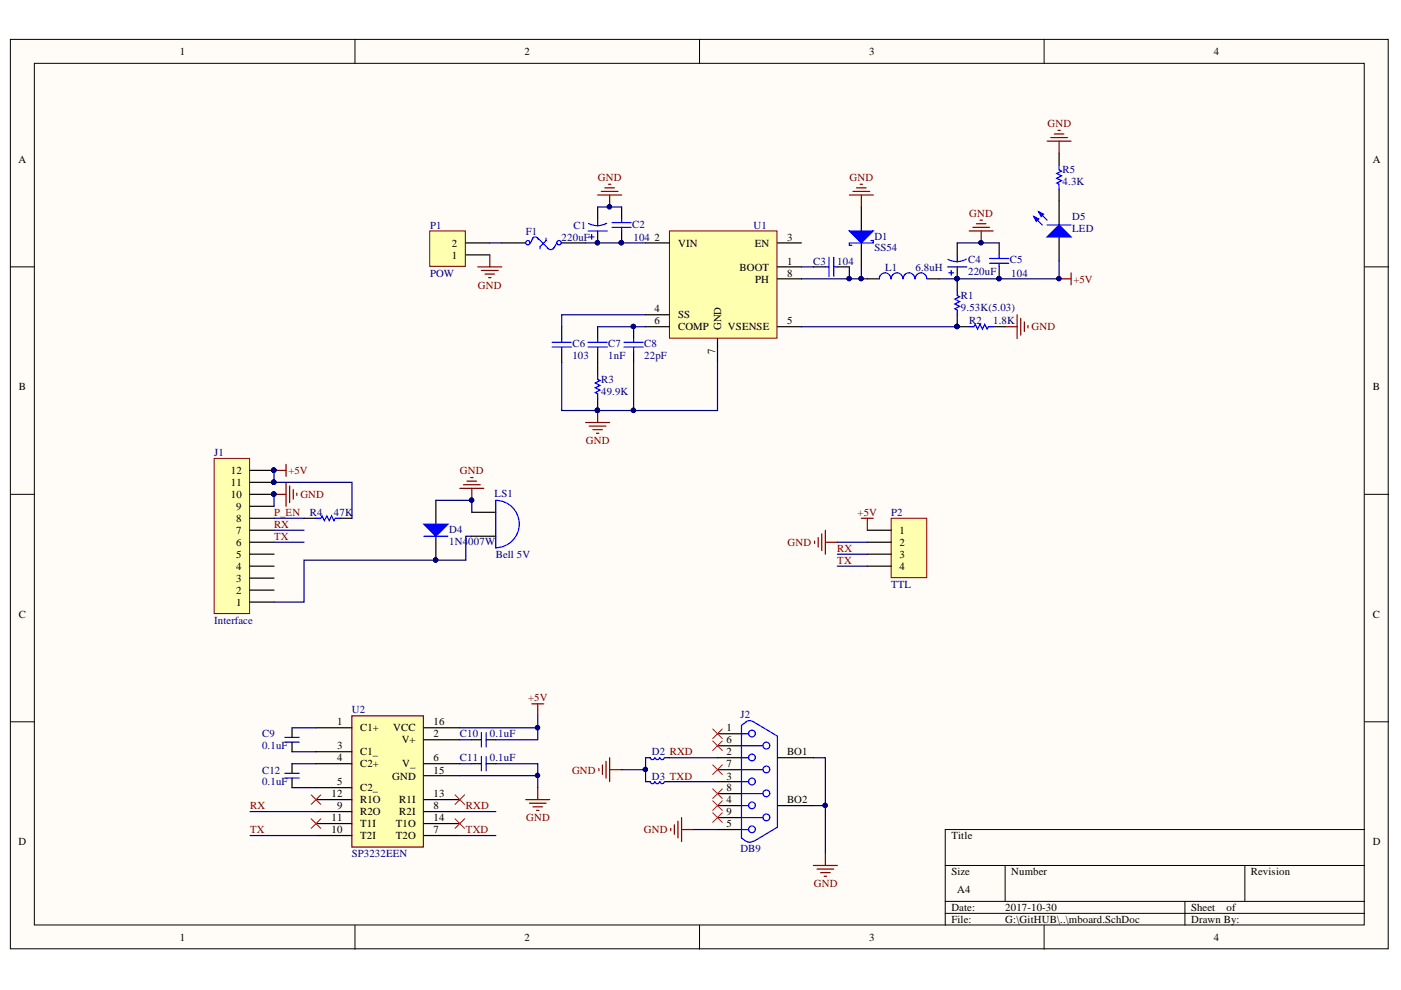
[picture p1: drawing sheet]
<svg xmlns="http://www.w3.org/2000/svg" width="297mm" height="210mm" viewBox="0 0 297 210" stroke-linecap="round" stroke-linejoin="round" font-family="sans-serif">
<g fill="#fffcf8" stroke="#000" stroke-width=".21">
<path d="M2.2 8.4h292.1v192.8h-292.1z"/>
<path d="M7.3 13.4h281.9v182.7h-281.9z"/>
</g>
<g fill="none" stroke="#000" stroke-width=".21">
<path d="M75.3 8.4v5M148.3 8.4v5M221.4 8.4v5M2.2 56.6h5.1M289.3 56.6h5.1M2.2 104.8h5.1M289.3 104.8h5.1M2.2 153h5.1M289.3 153h5.1M289.3 175.9h-88.9v20.3M75.3 196.2v5.1M148.3 196.2v5.1"/>
<path d="M200.4 183.5h88.9M200.4 191.1h88.9M200.4 193.7h88.9M213.1 183.5v7.6M221.4 196.2v5.1M251.2 191.1v5.1M263.9 183.5v7.6"/>
</g>
<path d="M45.4 97.2h7.5v32.9h-7.5z" fill="#ffffb0" stroke="#800000" stroke-width=".21"/>
<path d="M53 99.7h5.1M53 117.5h5.1M53 115h5.1M53 112.4h5.1M53 109.9h5.1M53 107.3h5.1M53 104.8h5.1M53 102.3h5.1M53 127.7h5.1M53 125.1h5.1M53 122.6h5.1M53 120h5.1" fill="none" stroke="#000" stroke-width=".25"/>
<g fill="#000080" stroke="#000080" stroke-width=".21">
<circle cx="58" cy="104.8" r=".46"/>
<circle cx="58" cy="102.2" r=".47"/>
<circle cx="58" cy="99.7" r=".46"/>
</g>
<path d="M141.9 49h22.8v22.7h-22.8z" fill="#ffffb0" stroke="#800000" stroke-width=".21"/>
<path d="M136.9 51.5h5.1M164.8 56.6h5.1M164.8 51.5h5.1M164.8 59.1h5.1M136.9 66.7h5.1M136.9 69.3h5.1M152.1 71.8v5.1M164.8 69.3h5.1" fill="none" stroke="#000" stroke-width=".25"/>
<path d="M91.1 49h7.6v7.5h-7.6z" fill="#ffffb0" stroke="#800000" stroke-width=".21"/>
<g fill="none" stroke="#000" stroke-width=".25">
<path d="M98.8 54h5M98.8 51.5h5M106.4 51.5h5.1M119.1 51.5h5.1M126.7 43.9v2.5M126.7 49v2.5M131.8 43.9v2.5M131.8 49v2.5M172.5 56.6h2.5M177.5 56.6h2.6M183.9 59.1h2.5M196.6 59.1h2.5"/>
<path d="M202.9 51.5v2.5M202.9 56.6v5.1M211.8 51.5v2.5M211.8 56.6v2.5M119.1 69.3v2.5M119.1 74.3v2.6M126.7 69.3v2.5M126.7 74.3v5.1M134.3 69.3v2.5M134.3 74.3v2.6M202.9 66.7v2.6h2.6M210.6 69.3h2.5"/>
<path d="M126.7 84.5v2.5M152.1 155.6h5.1M152.1 158.1h5.1M152.1 160.7h5.1M152.1 163.2h5.1M152.1 165.7h5.1M152.1 168.3h5.1M152.1 170.8h5.1M152.1 173.3h5.1M152.1 175.9h5.1M164.8 160.7h7.7M164.8 170.8h7.7"/>
</g>
<g fill="none" stroke="#800000" stroke-width=".25">
<path d="M128.2 39.8h2.1M129 39.1h.5M181.6 39.8h2M182.4 39.1h.5M101.3 56.6h5.1M102.1 57.3h3.5M102.8 58.1h2.1M103.6 58.9h.5M103.8 54v2.6M126.7 41.4h5.1M127.5 40.6h3.5M129.3 41.4v2.5"/>
<path d="M180.1 41.4h5.1M180.8 40.6h3.6M182.6 41.4v2.5M205.5 49h5.1M206.3 48.2h3.5M207 47.4h2M207.8 46.7h.5M208 49v2.5M224.5 59.1h2.6M227.1 57.8v2.6M213.1 69.3h2.6M215.7 66.7v5.1"/>
<path d="M216.4 67.5v3.5M217.2 68.3v2M217.9 69v.5M124.2 89.6h5.1M124.9 90.3h3.6M125.7 91.1h2M126.5 91.9h.5M126.7 87v2.6M142.2 175.6v.5M143 174.9v2M143.7 174.1v3.6M144.5 173.3v5.1"/>
<path d="M144.5 175.9h2.5"/>
</g>
<g fill="#000080" stroke="#000080" stroke-width=".21">
<circle cx="126.7" cy="51.5" r=".46"/>
<circle cx="129.2" cy="43.8" r=".46"/>
<circle cx="131.7" cy="51.5" r=".46"/>
<circle cx="126.7" cy="87" r=".46"/>
<circle cx="134.3" cy="69.2" r=".46"/>
<circle cx="134.3" cy="87" r=".46"/>
<circle cx="180" cy="59.1" r=".46"/>
<circle cx="182.6" cy="59.1" r=".46"/>
<circle cx="202.9" cy="59.1" r=".46"/>
<circle cx="211.8" cy="59.1" r=".46"/>
<circle cx="224.5" cy="59.1" r=".46"/>
<circle cx="208" cy="51.5" r=".46"/>
<circle cx="202.9" cy="69.2" r=".46"/>
<circle cx="174.9" cy="170.8" r=".46"/>
</g>
<g fill="none" stroke="#00f" stroke-width=".25">
<path d="M112.9 50.6l.2-.3a.71 .71 0 0 1 1 .5M113 50.5l-.5 1M114 50.5l2.3 2.3M115.8 50.5v.5l-1.3 1.3v.5M117.4 52.5l-.1 .2a.71 .71 0 0 1-1.1 0M118.1 51.5l-.8 1.3M124.7 49h4M124.9 50.2h1.1M125.4 49.7v1M126.7 46.4v1.6M128.6 47.3a4 4 0 0 1-3.8 .1M129.8 47.2h4"/>
<path d="M129.8 48.2h4M131.8 46.4v.8M131.8 48.2v.8M175 56.6h.8M175.8 54.5v4.1M176.8 54.5v4.1M176.8 56.6h.7M188.9 59.1a1.22 1.22 0 0 0-1.3-1.3 1.22 1.22 0 0 0-1.2 1.3M191.4 59.1a1.23 1.23 0 0 0-1.2-1.3 1.23 1.23 0 0 0-1.3 1.3M194 59.1a1.23 1.23 0 0 0-1.3-1.3 1.23 1.23 0 0 0-1.2 1.3M196.5 59.1a1.22 1.22 0 0 0-1.2-1.3 1.22 1.22 0 0 0-1.2 1.3M200.9 56.6h4.1"/>
<path d="M201.2 57.8h1M201.7 57.3v1.1M202.9 54v1.6M204.9 54.9a4 4 0 0 1-3.9 .1M209.8 54.8h4.1M209.8 55.8h4.1M211.8 54v.8M211.8 55.8v.8M117.1 73.6h4M117.1 72.6h4M119.1 71.8v.8M119.1 73.6v.7"/>
<path d="M124.7 73.6h4M124.7 72.6h4M126.7 79.4v1l.5 .3-1 .5 1 .5-1 .5 1 .5-1 .5 .5 .3v1M126.7 71.8v.8M126.7 73.6v.7M132.3 73.6h4.1M132.3 72.6h4.1M134.3 71.8v.8M134.3 73.6v.7M202.9 61.7v1l.6 .2-1.1 .5 1.1 .5-1.1 .5 1.1 .6-1.1 .5 .5 .2v1M205.5 69.3h1l.3-.5 .5 1 .5-1 .5 1 .5-1 .5 1 .3-.5h1M157.2 158.1h4.6"/>
<path d="M157.2 155.6h1.5M159.7 153.1a1.21 1.21 0 0 0-1.5-.1l-1 .8v23.9l1 .7M159.7 153l5.1 3.1v19.3l-5.1 3M157.2 175.9h1.5M157.2 173.3h4.6M157.2 170.8h1.5M157.2 168.3h4.6M157.2 165.7h1.5M157.2 163.2h4.6M157.2 160.7h1.5M159.7 178.3a1.22 1.22 0 0 1-1.4 .1"/>
<circle cx="111.9" cy="51.5" r=".46"/>
<circle cx="118.5" cy="51.5" r=".46"/>
<circle cx="159.4" cy="155.5" r=".72"/>
<circle cx="162.5" cy="158.1" r=".72"/>
<circle cx="159.4" cy="165.7" r=".72"/>
<circle cx="159.4" cy="160.6" r=".72"/>
<circle cx="159.4" cy="170.8" r=".72"/>
<circle cx="159.4" cy="175.8" r=".72"/>
<circle cx="162.5" cy="173.3" r=".72"/>
<circle cx="162.5" cy="168.2" r=".72"/>
<circle cx="162.5" cy="163.1" r=".72"/>
</g>
<g fill="none" stroke="#000080" stroke-width=".25">
<path d="M103.8 51.5h2.6M124.2 51.5h12.7M126.7 43.9h5.1M169.9 56.6h2.6M180.1 56.6v2.5h-10.2M180.1 59.1h3.8M182.6 56.6v2.5M202.9 51.5h8.9M119.1 76.9v10.1h15.2v-10.1M126.7 69.3h10.2M136.9 66.7h-17.8v2.6M152.1 76.9v10.1h-17.8"/>
<path d="M169.9 69.3h33M142 160.7h10.1M142 165.7h10.1M147 175.9h5.1M172.5 160.7h2.5v10.1h-2.5M175 170.8v10.2"/>
</g>
<path d="M74.6 151.8h15.2v27.8h-15.2z" fill="#ffffb0" stroke="#800000" stroke-width=".25"/>
<g fill="none" stroke="#000" stroke-width=".25">
<path d="M64.5 109.9h2.5M72.1 109.9h2.5M61.9 154.3v2M61.9 157.4v2M67 154.3h7.6M67 159.4h7.6M89.9 154.3h7.6M89.9 156.8h7.6M100 156.8h2.1M103.1 156.8h2M61.9 161.9v2.1M61.9 165v2"/>
<path d="M67 161.9h7.6M67 167h7.6M67 169.5h7.6M67 172.1h7.6M67 174.6h7.6M67 177.2h7.6M89.9 161.9h7.6M89.9 169.5h7.6M89.9 172.1h7.6M89.9 174.6h7.6M89.9 177.2h7.6M89.9 164.5h7.6"/>
<path d="M100 161.9h2.1M103.1 161.9h2M136.9 160.7h1M136.9 165.7h1M140.9 160.7h1.1M140.9 165.7h1.1"/>
</g>
<g fill="none" stroke="#00f" stroke-width=".25">
<path d="M67 109.9h1l.3-.5 .5 1 .5-1 .5 1 .5-1 .5 1 .3-.5h1M60.4 156.3h3M60.4 157.4h3M102.1 155.3v3.1M103.1 155.3v3.1M60.4 164h3M60.4 165h3M102.1 160.4v3M103.1 160.4v3M138.8 160.6a.47 .47 0 0 1-.5 .5 .47 .47 0 0 1-.4-.4M138.8 165.7a.47 .47 0 0 1-.5 .5 .47 .47 0 0 1-.4-.5M139.8 160.6a.46 .46 0 0 1-.4 .5 .46 .46 0 0 1-.5-.4"/>
<path d="M139.8 165.7a.46 .46 0 0 1-.4 .5 .46 .46 0 0 1-.5-.5M140.8 160.6a.46 .46 0 0 1-.4 .5 .46 .46 0 0 1-.5-.4M140.8 165.7a.46 .46 0 0 1-.4 .5 .46 .46 0 0 1-.5-.5"/>
</g>
<g fill="none" stroke="#000080" stroke-width=".25">
<path d="M58.1 99.7v2.6h16.5v7.6M58.1 104.8v2.5M58.1 112.4h6.4M58.1 115h6.4M58.1 109.9h6.4M61.9 154.3h5.1M61.9 159.4h5.1M97.5 156.8h2.5M114 151.8v2.5h-16.5M114 154.3v2.5h-8.9M53 172.1h14M53 177.2h14"/>
<path d="M61.9 161.9h5.1M61.9 167h5.1M97.5 161.9h2.5M97.5 172.1h7.6M97.5 177.2h7.6M105.1 161.9h8.9v2.6h-16.5M114 164.5v2.5M131.8 163.2h5.1M136.9 160.7v5"/>
</g>
<g fill="#000080" stroke="#000080" stroke-width=".21">
<circle cx="114" cy="154.3" r=".46"/>
<circle cx="114" cy="164.4" r=".46"/>
<circle cx="136.8" cy="163.1" r=".46"/>
<circle cx="58" cy="104.8" r=".46"/>
<circle cx="58" cy="99.7" r=".46"/>
<circle cx="58" cy="102.2" r=".47"/>
</g>
<g fill="none" stroke="#800000" stroke-width=".25">
<path d="M58.1 99.7h2.5M60.6 98.5v2.5M58.1 104.8h2.5M60.6 102.3v5M61.4 103v3.6M62.2 103.8v2M62.9 104.6v.5M112.7 149.2h2.6M114 149.2v2.6M111.5 169.5h5M112.2 170.3h3.6M113 171.1h2"/>
<path d="M113.8 171.8h.5M114 167v2.5M127 162.9v.5M127.7 162.2v2M128.5 161.4v3.6M129.3 160.7v5M129.3 163.2h2.5M172.5 183.5h5M173.2 184.3h3.6M174 185h2M174.7 185.8h.6M175 181v2.5"/>
</g>
<g fill="none" stroke="#f00" stroke-width=".21">
<path d="M151.1 154.6l2 2M151.1 157.1l2 2M153.1 154.6l-2 2M153.1 157.1l-2 2M66 168.5l2 2.1M66 173.6l2 2M68 168.5l-2 2.1M68 173.6l-2 2M96.5 168.5l2 2.1M96.5 173.6l2 2M98.5 168.5l-2 2.1M98.5 173.6l-2 2"/>
<path d="M151.1 162.2l2 2M151.1 167.3l2 2M151.1 169.8l2 2M151.1 172.3l2 2.1M153.1 162.2l-2 2M153.1 167.3l-2 2M153.1 169.8l-2 2M153.1 172.3l-2 2.1"/>
</g>
<path d="M188.9 109.9h7.6v12.6h-7.6z" fill="#ffffb0" stroke="#800000" stroke-width=".21"/>
<path d="M182.6 43.9v5.1M182.6 51.5v5.1M183.9 112.4h5.1M183.9 115h5.1M183.9 117.5h5.1M183.9 120h5.1" fill="none" stroke="#000" stroke-width=".25"/>
<path d="M177.5 117.5h6.4M177.5 115h6.4M177.5 120h6.4" fill="none" stroke="#000080" stroke-width=".25"/>
<path d="M172.7 114.7v.5M173.5 113.9v2.1M174.2 113.2v3.5M175 112.4v5.1M175 115h2.5M182.6 109.9h2.6M183.9 109.9v2.5" fill="none" stroke="#800000" stroke-width=".25"/>
<path d="M180.1 49h5.1l-2.6 2.5z" fill="#00f"/>
<path d="M180.1 49h5.1l-2.6 2.5zM184.7 51h.5v.5h-5.1v.5h.5M105.1 116.1a5 5 0 0 0 5-5 5 5 0 0 0-5-5v10.1" fill="none" stroke="#00f" stroke-width=".25"/>
<path d="M92.4 106.1v5.1M92.4 113.7v5.1M100 108.6h5.1M100 113.7h5.1" fill="none" stroke="#000" stroke-width=".25"/>
<path d="M92.4 106.1h7.6v2.5" fill="none" stroke="#000080" stroke-width=".25"/>
<g fill="#000080" stroke="#000080" stroke-width=".21">
<circle cx="100" cy="106" r=".46"/>
<circle cx="92.4" cy="118.7" r=".46"/>
</g>
<path d="M89.9 111.2h5.1l-2.6 2.5z" fill="#00f"/>
<path d="M89.9 111.2h5.1l-2.6 2.5zM89.9 113.7h5.1" fill="none" stroke="#00f" stroke-width=".25"/>
<g fill="#000080" stroke="#000080" stroke-width=".21">
<circle cx="92.4" cy="118.7" r=".46"/>
<circle cx="100" cy="106" r=".46"/>
</g>
<path d="M97.5 103.5h5.1M98.3 102.8h3.5M99 102h2M99.8 101.3h.5M100 103.5v2.6" fill="none" stroke="#800000" stroke-width=".25"/>
<path d="M100 113.7h-1.2v5.1h-34.3v8.9h-6.4" fill="none" stroke="#000080" stroke-width=".25"/>
<path d="M224.5 42.6v5.1M224.5 50.2v5.1" fill="none" stroke="#000" stroke-width=".25"/>
<path d="M222 50.2l2.5-2.5 2.6 2.5z" fill="#00f"/>
<path d="M219.2 45.9l1.8 1.8M220.2 44.9l1.8 1.8M222 50.2l2.5-2.5 2.6 2.5z" fill="none" stroke="#00f" stroke-width=".25"/>
<path d="M220.2 44.9l1 .5-.5 .5z" fill="#00f"/>
<path d="M220.2 44.9l1 .5-.5 .5z" fill="none" stroke="#00f" stroke-width=".25"/>
<path d="M219.2 45.9l1 .5-.5 .5z" fill="#00f"/>
<path d="M224.5 35v1l.6 .3-1.1 .5 1.1 .5-1.1 .5 1.1 .5-1.1 .5 .5 .3v1M219.2 45.9l1 .5-.5 .5zM222 47.7h5.1" fill="none" stroke="#00f" stroke-width=".25"/>
<path d="M224.5 32.5v2.5M224.5 40.1v2.5" fill="none" stroke="#000" stroke-width=".25"/>
<path d="M224.5 55.3v3.8h-25.4" fill="none" stroke="#000080" stroke-width=".25"/>
<g fill="#000080" stroke="#000080" stroke-width=".21">
<circle cx="202.9" cy="59.1" r=".46"/>
<circle cx="211.8" cy="59.1" r=".46"/>
<circle cx="224.5" cy="59.1" r=".46"/>
</g>
<path d="M222 29.9h5.1M222.8 29.2h3.5M223.5 28.4h2.1M224.3 27.6h.5M224.5 29.9v2.6" fill="none" stroke="#800000" stroke-width=".25"/>
<g font-size="2.3">
<text x="38.1" y="11.7">1</text>
<text x="111.2" y="11.7">2</text>
<text x="184.3" y="11.7">3</text>
<text x="257.4" y="11.7">4</text>
<text x="3.9" y="34.5">A</text>
<text x="291.1" y="34.5">A</text>
<text x="95.8" y="52.3">2</text>
<text x="138.8" y="51">2</text>
<text x="143.8" y="52.3">VIN</text>
<text x="160" y="52.3">EN</text>
<text x="166.9" y="51">3</text>
<text x="95.8" y="54.8">1</text>
<text x="156.8" y="57.4">BOOT</text>
<text x="160.1" y="59.9">PH</text>
<text x="166.9" y="56.1">1</text>
<text x="166.9" y="58.6">8</text>
<text x="138.8" y="66.2">4</text>
<text x="138.8" y="68.8">6</text>
<text x="143.8" y="67.5">SS</text>
<text x="143.8" y="70.1">COMP</text>
<text x="152.9" y="70.1" transform="rotate(-90 152.9 70.1)">GND</text>
<text x="154.3" y="70.1">VSENSE</text>
<text x="166.9" y="68.8">5</text>
<text x="151.6" y="75" transform="rotate(-90 151.6 75)">7</text>
<text x="4" y="82.7">B</text>
<text x="291.1" y="82.7">B</text>
<text x="49" y="100.5">12</text>
<text x="49" y="105.6">10</text>
<text x="49" y="103">11</text>
<text x="50.1" y="113.2">7</text>
<text x="50.1" y="110.7">8</text>
<text x="50.1" y="108.2">9</text>
<text x="190.7" y="113.2">1</text>
<text x="50.1" y="118.3">5</text>
<text x="50.1" y="115.8">6</text>
<text x="190.7" y="115.8">2</text>
<text x="190.7" y="118.3">3</text>
<text x="50.1" y="125.9">2</text>
<text x="50.1" y="123.4">3</text>
<text x="50.1" y="120.8">4</text>
<text x="190.7" y="120.8">4</text>
<text x="4" y="131">C</text>
<text x="50.1" y="128.4">1</text>
<text x="291.1" y="131">C</text>
<text x="71.5" y="153.8">1</text>
<text x="76.4" y="155.1">C1+</text>
<text x="83.4" y="155.1">VCC</text>
<text x="91.9" y="153.8">16</text>
<text x="154" y="155.1">1</text>
<text x="71.5" y="158.9">3</text>
<text x="71.5" y="161.4">4</text>
<text x="76.4" y="160.1">C1_</text>
<text x="85.2" y="157.6">V+</text>
<text x="91.9" y="156.3">2</text>
<text x="91.9" y="161.4">6</text>
<text x="154" y="157.6">6</text>
<text x="154" y="160.1">2</text>
<text x="166.9" y="160.1">BO1</text>
<text x="71.5" y="166.5">5</text>
<text x="76.4" y="162.7">C2+</text>
<text x="76.4" y="167.8">C2_</text>
<text x="83.1" y="165.3">GND</text>
<text x="85.2" y="162.7">V_</text>
<text x="91.9" y="164">15</text>
<text x="154" y="162.7">7</text>
<text x="154" y="165.3">3</text>
<text x="154" y="167.8">8</text>
<text x="70.3" y="169.1">12</text>
<text x="71.5" y="171.6">9</text>
<text x="76.4" y="170.3">R1O</text>
<text x="76.4" y="172.9">R2O</text>
<text x="84.7" y="170.3">R1I</text>
<text x="84.7" y="172.9">R2I</text>
<text x="91.9" y="169.1">13</text>
<text x="91.9" y="171.6">8</text>
<text x="154" y="170.3">4</text>
<text x="154" y="172.9">9</text>
<text x="166.9" y="170.3">BO2</text>
<text x="3.9" y="179.2">D</text>
<text x="70.3" y="174.1">11</text>
<text x="70.3" y="176.7">10</text>
<text x="76.4" y="175.4">T1I</text>
<text x="76.4" y="177.9">T2I</text>
<text x="83.9" y="175.4">T1O</text>
<text x="83.9" y="177.9">T2O</text>
<text x="91.9" y="174.1">14</text>
<text x="91.9" y="176.7">7</text>
<text x="154" y="175.4">5</text>
<text x="201.7" y="177.9">Title</text>
<text x="291.1" y="179.2">D</text>
<text x="201.7" y="185.6">Size</text>
<text x="214.4" y="185.6">Number</text>
<text x="265.2" y="185.6">Revision</text>
<text x="203" y="189.4">A4</text>
<text x="201.7" y="193.2">Date:</text>
<text x="201.7" y="195.7">File:</text>
<text x="213.1" y="193.2">2017-10-30</text>
<text x="213.1" y="195.7">G:\GitHUB\..\mboard.SchDoc</text>
<text x="252.5" y="193.2">Sheet</text>
<text x="252.5" y="195.7">Drawn By:</text>
<text x="260.1" y="193.2">of</text>
<text x="38.1" y="199.5">1</text>
<text x="111.2" y="199.5">2</text>
<text x="184.3" y="199.5">3</text>
<text x="257.4" y="199.5">4</text>
</g>
<g font-size="2.3" fill="#800000">
<text x="222.1" y="26.9">GND</text>
<text x="126.8" y="38.3">GND</text>
<text x="180.1" y="38.3">GND</text>
<text x="205.5" y="46">GND</text>
<text x="227.6" y="59.9">+5V</text>
<text x="101.3" y="61.2">GND</text>
<text x="218.7" y="70.1">GND</text>
<text x="124.2" y="94.1">GND</text>
<text x="61.1" y="100.5">+5V</text>
<text x="97.5" y="100.5">GND</text>
<text x="63.7" y="105.6">GND</text>
<text x="58.1" y="109.4">P_EN</text>
<text x="58.1" y="112">RX</text>
<text x="181.8" y="109.4">+5V</text>
<text x="58.1" y="114.5">TX</text>
<text x="166.9" y="115.8">GND</text>
<text x="177.5" y="119.6">TX</text>
<text x="177.5" y="117">RX</text>
<text x="112" y="148.7">+5V</text>
<text x="121.3" y="164">GND</text>
<text x="53" y="171.6">RX</text>
<text x="98.8" y="171.6">RXD</text>
<text x="53" y="176.7">TX</text>
<text x="98.8" y="176.7">TXD</text>
<text x="111.6" y="174.1">GND</text>
<text x="136.5" y="176.7">GND</text>
<text x="172.5" y="188.1">GND</text>
</g>
<g font-size="2.3" fill="#000080">
<text x="225.3" y="39.3">4.3K</text>
<text x="225.3" y="36.8">R5</text>
<text x="227.3" y="46.7">D5</text>
<text x="91.2" y="48.5">P1</text>
<text x="111.5" y="49.8">F1</text>
<text x="119.1" y="51">220uF</text>
<text x="121.6" y="48.5">C1</text>
<text x="134" y="48.3">C2</text>
<text x="134.3" y="51">104</text>
<text x="159.8" y="48.5">U1</text>
<text x="185.4" y="50.8">D1</text>
<text x="185.4" y="53.3">SS54</text>
<text x="227.3" y="49.3">LED</text>
<text x="91.2" y="58.6">POW</text>
<text x="172.4" y="56.1">C3</text>
<text x="177.5" y="56.1">104</text>
<text x="187.7" y="57.4">L1</text>
<text x="194.1" y="57.4">6.8uH</text>
<text x="205.3" y="58.4">220uF</text>
<text x="205.3" y="55.9">C4</text>
<text x="214.1" y="55.9">C5</text>
<text x="214.4" y="58.6">104</text>
<text x="203.7" y="66">9.53K(5.03)</text>
<text x="203.7" y="63.5">R1</text>
<text x="205.5" y="68.8">R2</text>
<text x="210.6" y="68.8">1.8K</text>
<text x="121.4" y="76.1">103</text>
<text x="121.4" y="73.6">C6</text>
<text x="129" y="76.1">1nF</text>
<text x="129" y="73.6">C7</text>
<text x="136.6" y="76.1">22pF</text>
<text x="136.6" y="73.6">C8</text>
<text x="127.4" y="83.7">49.9K</text>
<text x="127.4" y="81.2">R3</text>
<text x="45.4" y="96.7">J1</text>
<text x="104.9" y="105.4">LS1</text>
<text x="65.7" y="109.4">R4</text>
<text x="70.8" y="109.4">47K</text>
<text x="95.2" y="113">D4</text>
<text x="188.9" y="109.4">P2</text>
<text x="95.2" y="115.5">1N4</text>
<text x="99.3" y="115.5">007W</text>
<text x="105.1" y="118.3">Bell 5V</text>
<text x="188.9" y="124.6">TTL</text>
<text x="45.4" y="132.2">Interface</text>
<text x="74.6" y="151.2">U2</text>
<text x="157" y="152.3">J2</text>
<text x="55.6" y="156.3">C9</text>
<text x="55.6" y="158.9">0.1uF</text>
<text x="97.5" y="156.3">C10</text>
<text x="97.5" y="161.4">C11</text>
<text x="103.9" y="156.3">0.1uF</text>
<text x="103.9" y="161.4">0.1uF</text>
<text x="138.2" y="160.1">D2 RXD</text>
<text x="55.6" y="164">C12</text>
<text x="55.6" y="166.5">0.1uF</text>
<text x="138.2" y="165.3">D3 TXD</text>
<text x="74.6" y="181.8">SP3232EEN</text>
<text x="157" y="180.7">DB9</text>
</g>
</svg>
